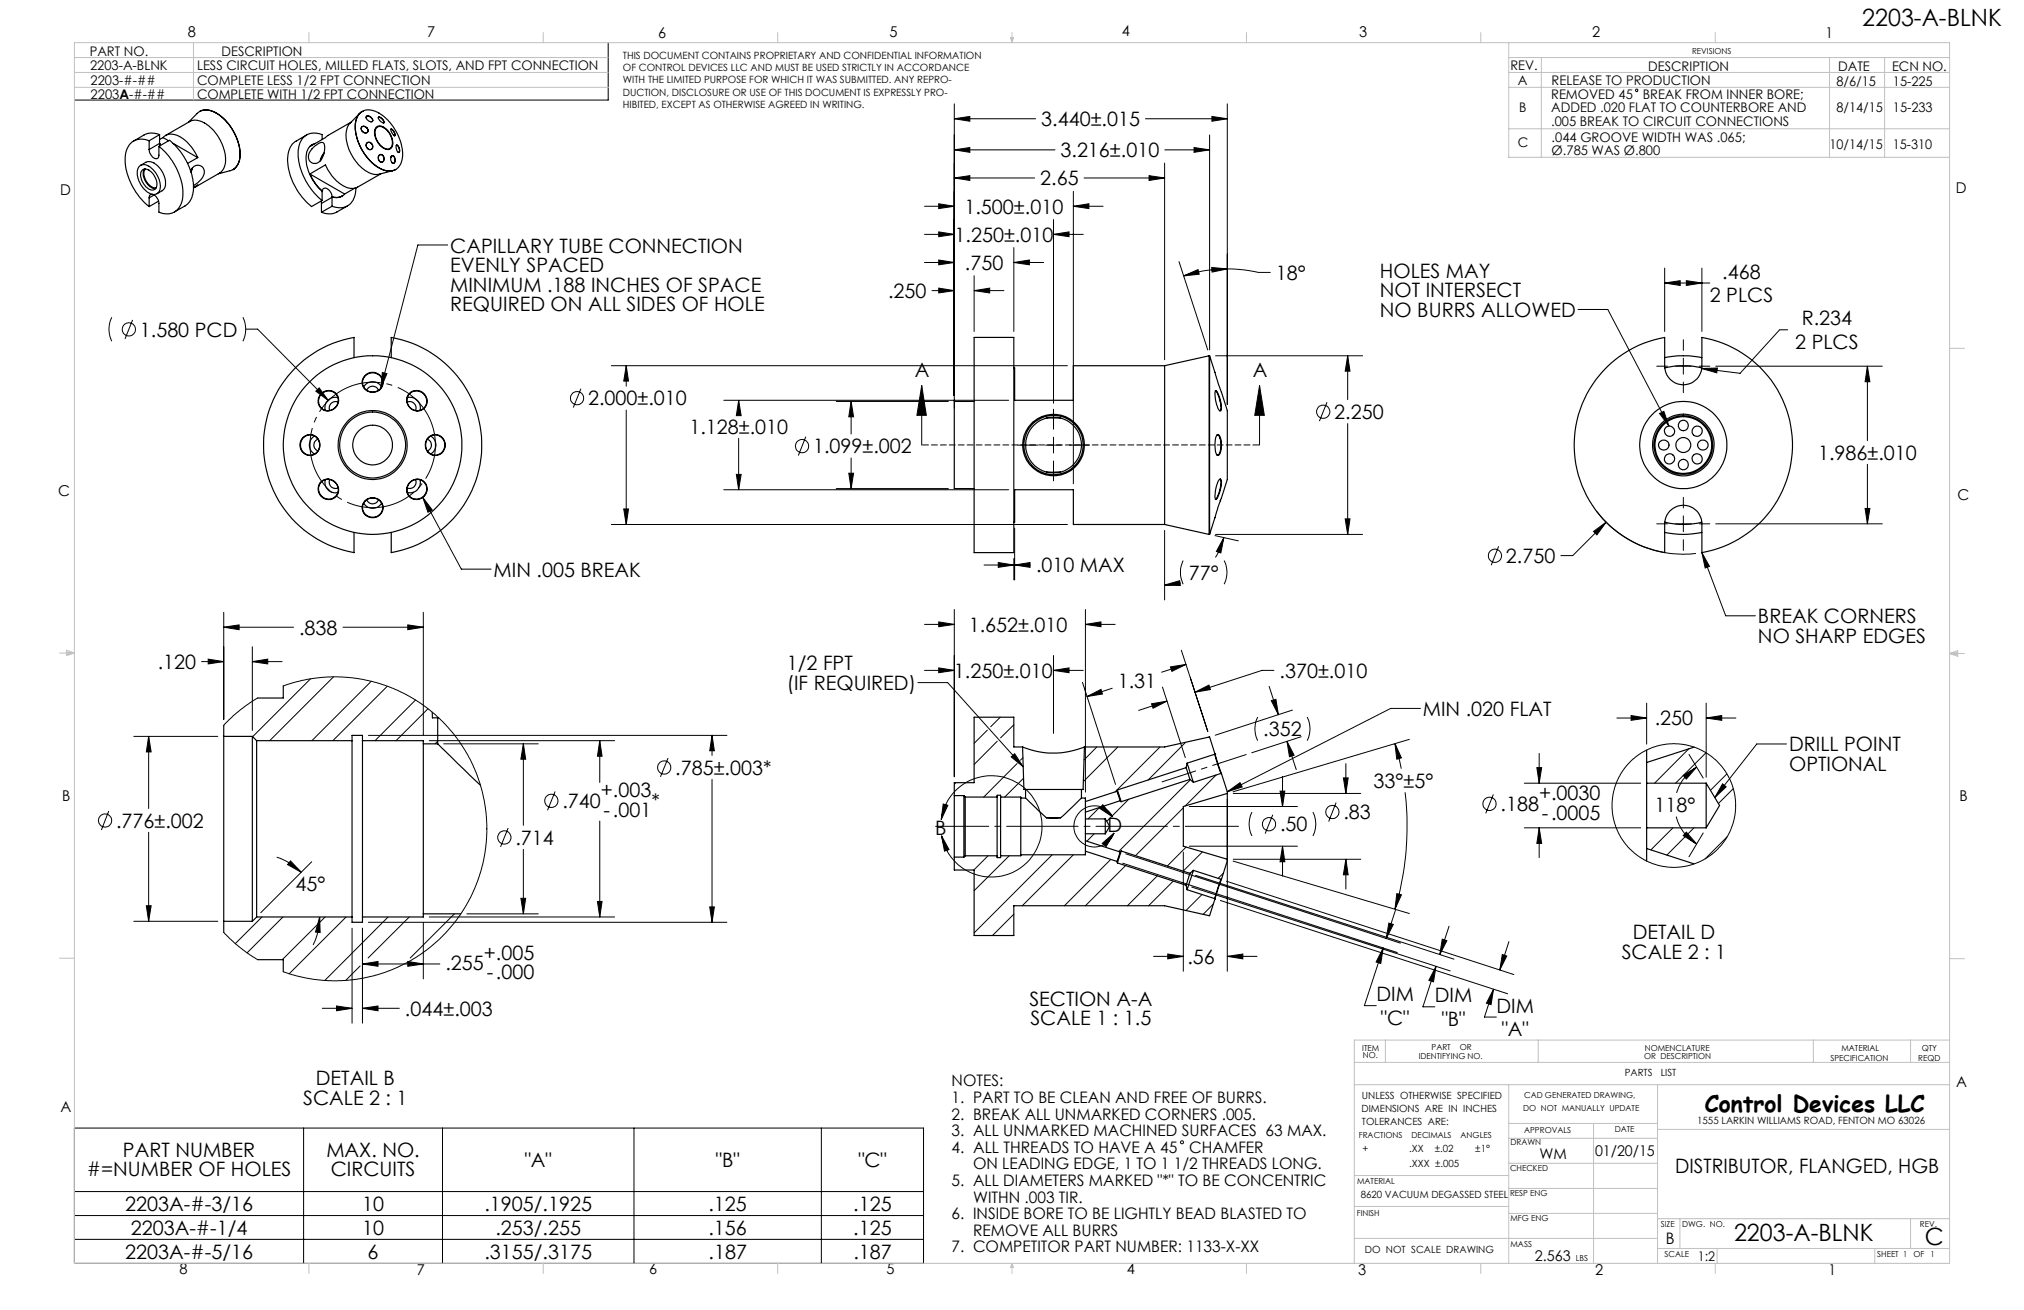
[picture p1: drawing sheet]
<svg xmlns="http://www.w3.org/2000/svg" width="432mm" height="279mm" viewBox="0 0 432 279" stroke-linecap="round" stroke-linejoin="round" font-family="sans-serif">
<g fill="none" stroke="#000" stroke-width=".21">
<path d="M129.8 9.1v12.2h-113.9M203.6 25.3l3.3-.5v1.1zM203.6 38l3.3-.5v1zM203.6 32l3.3-.5v1zM203.6 22.2v64.9M203.6 25.3h17.3M203.6 38h17.1M203.6 32h21.5M231.3 38h17.2M244.4 25.3h17.4M245.1 37.5l3.4 .5-3.4 .5zM248.5 34.8v41.9"/>
<path d="M248.5 32h9.6M254.7 31.5l3.4 .5-3.4 .5zM258.1 28.8v45.8M258.6 24.8l3.2 .5-3.2 .6zM261.8 22.2v64.1M95.5 52.2h-6.4l-7.9 30.6M197.2 44h6.4M197.2 56h6.4M197.2 50h6.4M200.3 43.5l3.3 .5-3.3 .5zM200.3 55.5l3.3 .5-3.3 .5zM200.3 49.5l3.3 .5-3.3 .5z"/>
<path d="M207.8 58.8v11.9M216.3 56l3.3-.5v1zM216.3 52.8v17.9M216.3 56h6.3M224.8 50l3.3-.5v1zM224.8 46.8v39.2M224.8 50h6.3M229 44l3.3-.5v1zM229 40.8v62.4M229 44h6.3M251.5 55.8l6.2 18.8M252.5 58.8l3.1-1.3 .2 1z"/>
<path d="M258.5 57l3.3 .4-3.2 .6zM261.8 57.4h-1.6a28.8 28.8 0 0 0-7.7 1.4M261.8 57.4a28.4 28.4 0 0 1 6.7 .7h2.5M355.1 57.2v13.5M359.8 59.9l3.3 .5-3.3 .5zM363.1 57.2v13.5M23.8 67.7l-.1 .3a5.7 5.7 0 0 0 .1 4.8M28.3 68.2l-1.6 4.1M51.8 67.7l.2 .3a5.7 5.7 0 0 1-.2 4.8M52.4 70.2h2.6l15.1 15.2M81.6 79.4l1 .3-1.4 3.1zM130.4 78h97.3"/>
<path d="M133.6 78l.5 3.3h-1zM133.6 78v4.4M198.8 62h4.8M200.3 61.5l3.3 .5-3.3 .5zM207.8 62l3.3-.5v1zM207.8 62h6.4M259.3 75.9h31.4M287.5 75.9l.5 3.3h-1zM287.5 75.9v9.3M336.7 66h6.3l13.1 24.9M353.4 78.1h2.3M355.1 60.4l3.4-.5v1z"/>
<path d="M355.1 60.4h9.7M357.4 78.1h3.4M359.1 72.5v2.2M359.1 76.4v3.4M362.5 78.1h2.3M363 78.6l3.4-.1-.1 1zM366 78.1h35.6M381.4 70.3h-1.7l-8.5 9.3-8.2-1M398.4 78.1l.5 3.3h-1zM398.4 78.1v15.9M67.4 83.4l.7-.7 2 2.7zM123.9 82.9l-1.6 4"/>
<path d="M133.6 87.5v24.4M154.4 85.4h60.8M157.6 85.4l.5 3.3h-1zM157.6 85.4v3M157.6 93.5v11M171.9 93.1l-1.6 4.1M178.4 85.6h23.9M181.6 85.6l.5 3.3h-1zM181.6 85.6v7M181.6 97.7v6.5M196.6 82.2l1 6.4h-2zM196.6 82.2v12.7"/>
<path d="M217.1 94.9h4.3M223.1 94.9h3.3M224.8 87.3v4.2M224.8 93.2v3.4M224.8 98.3v4.3M228.1 94.9h4.3M268.7 82.2l1 6.4h-2zM268.7 82.2v12.7M283.1 85.8l-1.6 4M287.5 90.3v23.7M354 88.2l1-.5 1.1 3.2zM359.1 81.5v2.2"/>
<path d="M398.4 99v12.7M90.2 106.1l8.2 15.3h6.4M90.2 106.1l2 2.7-.9 .5zM130.4 111.9h97.3M133.1 108.5h1l-.5 3.4zM154.4 104.5h60.8M157.1 101.2h1l-.5 3.3zM178.4 104.2h23.9M181.1 100.9h1l-.5 3.3zM213 120l3.3 .5-3.3 .5zM216.3 119.1v4.6M216.5 112.6v11.1"/>
<path d="M248.5 113.1v14.9M252.4 119.6a5.9 5.9 0 0 0 0 5M259.2 114.2l5 1.2M259.3 114h31.4M261.1 114.7l-.6 3.2-1-.3zM261.1 114.7a12 12 0 0 1-1.8 4.2M261.2 119.6a5.6 5.6 0 0 1 0 5M287 110.7h1l-.5 3.3zM319.7 116.5l-1.6 4M340 113.3l2.7-1.9-2 2.7zM340.6 109a23.3 23.3 0 0 0 21.2 9M342.7 111.4l-7.2 7.1h-2.5"/>
<path d="M353.4 111.7h2.3M357.4 111.7h3.4M359.1 106.1v2.2M359.1 110v3.4M359.1 115.1v2.3M362.5 111.7h2.3M363.1 117.9l1.6 2.9-.9 .3zM363.1 117.9l5.1 13.4h6.3M366 111.7h35.6M397.9 108.4h1l-.5 3.3zM47.7 133.8l3.3-.5v1zM47.7 130.6v22.8"/>
<path d="M47.7 133.8h14.9M53.8 137.9v17.9M73.2 133.8h17.1M87 133.3l3.3 .5-3.3 .5zM90.3 130.6v26.1M197.2 133.2h6.4M200.3 132.6l3.3 .6-3.3 .5zM203.6 130v35.7M209.9 120.5h6.4M216.5 120.5l3.2-.5v1zM216.5 120.5h3.3M224.8 139.8v16.6"/>
<path d="M231.6 133.2l3.3-.6v1.1zM231.6 130v38.9M231.6 133.2h6.3M248.5 124.8l3.2-.9 .1 1zM251.8 124.3l-1.6 .4-1.7 .1M252 138.7l5.7 17.3M28.5 157.1h18M31.7 157.1l.5 3.3h-1zM31.7 157.1v15.3M43 141.1h4.7M44.4 140.6l3.3 .5-3.3 .5zM53.8 141.1l3.3-.5v1z"/>
<path d="M53.8 141.1h6.4M55 148.9l-3.5 2.3-1.7 1.4-2.1 2.1M60.4 146.3l3.9-1.2 2.8-.5 3.6-.2 4.5 .2 4.2 .7 3.5 1.1 3.8 1.8 3 1.8 2.9 2.2 2.3 2.2 2.4 2.8 2.5 3.8 1.8 3.7 1.2 3.8 .7 3.6 .4 3.5-.1 4-.6 3.7-.9 3.5-1.4 3.6-1.6 3-2.5 3.6-3 3.2-2.8 2.4-3.3 2.3-4.1 1.9-3.8 1.3-3.8 .8-4 .3-3.5-.1-4.8-.9-3.3-.9M66.3 144.8l-12.4 12.3M71.2 144.4l-13.7 13.6M78.6 156.8h76.5M79.2 145.3l-12.7 12.7M82.6 146.4l-11.6 11.6M88.7 149.3l-8.7 8.7M91.3 151.2l-6.8 6.8M91.6 158h39.5M93.4 158.1l-.6 .5"/>
<path d="M94.7 158.6h20.1M111.7 158.6l.4 3.3h-1zM111.7 158.6v17.4M128 158l.4 3.3h-.9zM128 158v8.9M151.9 156.8l.5 3.3h-1zM151.9 156.8v4.3M195.8 145.6h6.4l16.1 17.9M197.2 143h6.4M200.3 142.5l3.3 .5-3.3 .5zM210.6 155.7l-2.8 2.8M212.8 158.1l-5 5"/>
<path d="M213.4 153l-2.1 2M216.3 154.6l-2.8 2.8M224.8 143l3.3-.5v1zM224.8 143h6.3M230.9 145.5l7.1 21.8M231.9 148.6l3-1.6 .3 1zM234 159.3l-2.7 2.8M237.3 146.8l-5.4 1.8M238.5 159.3l-7.4 7.4M245.7 150.1l3.3-.6-3 1.6zM247.5 159.3l-9.6 9.6M248 146.5l4.9 15.1"/>
<path d="M249 149.5l-6.1 2M249.7 142.2l3.3-.5-3 1.5zM252.9 158.3l-8 8.1M253 141.7l-5.2 1.7M254.9 147.6l3-1.5 .3 1zM268.3 152.9a5.6 5.6 0 0 0 0 5.1M270.8 146.4l1.9 6M271.2 149.4l1-.2 .5 3.2zM271.8 143h-2.6l-14.3 4.6M274.6 158.1l1.5 3-1 .3zM274.6 158.1l1.9 6M275.7 151.4l-16.4 5.4"/>
<path d="M277.6 157.1l-10.5 3.4M278.9 152.9a5.6 5.6 0 0 1 0 5.1M297.6 158.6l1.4 3-1 .3zM297.6 158.6l1.3 5.3M300.7 157.7l-37.6 11.2M303 151.1h-6.3l-34.9 17.8M344.9 153.1h6.4M348 152.6l3.3 .5-3.3 .5zM351.3 150v8.7M360.3 159.7l-7.3 7.3M364 153.1l3.3-.5v1zM364 150v15.8"/>
<path d="M364 153.1h6.3M381.1 158.7h-6.3l-9 11.4M23.2 173l-1.6 4M31.7 177.5v19M108.4 176.6l-1.6 4M118.4 168.8l-1.6 4M128 175.1v20.5M142.5 161.7l-1.6 4M151.9 166.2v30.5M200.8 174.8a10.8 10.8 0 0 1 16.4-7.7 10.8 10.8 0 0 1 .4 18.1 10.8 10.8 0 0 1-16.7-6.9M200.9 178.3l1.6 2.9-1 .3zM201.2 171.5l1 .3-1.4 3z"/>
<path d="M203.9 166.9l-.3 .4M215.7 161.4l.8-.6 1.8 2.7zM217 162.8l-7.1 7.2M218.2 161.6l-.5 .5M218.4 166l-4.1 4M233.4 177.8l-1.5 1.6M234.6 172.2l-2.5 2.5M235.2 179.9l2.5-2.2-1.7 2.9zM235.3 171.6l2.1 2.6-2.8-1.8zM237.4 174.2a4.4 4.4 0 0 0-6.9-1.2 4.4 4.4 0 0 0 .6 7 4.4 4.4 0 0 0 6.6-2.3M240.8 170.5l-4.7 4.7M252.4 172.3l-10.1 10.2"/>
<path d="M253.7 172h23.1M254 166.3l-15.3 15.3M259.5 165.3l-6.7 6.6M261.8 168.9l2.7-2 .5 1zM261.8 170.5v36.7M263.1 169.2h27.2M267.1 173.2a5.7 5.7 0 0 0 0 5.1M271.5 173.8l-1.6 4M273.1 168.7h1l-.5 3.3zM273.6 165.7v6.3M280.1 173.2a5.7 5.7 0 0 1 0 5.1M285 171.2l-1.5 4"/>
<path d="M286.6 165.9h1l-.5 3.3zM287.1 162.9v6.3M299.8 169a61.2 61.2 0 0 1-2.2 24.9M318.6 169.4l-1.6 4.1M325.2 167h24.8M325.2 176.6h24.8M327.9 163.7h1l-.5 3.3zM328.4 176.6l.5 3.3h-1zM328.4 160.7v6.3M328.4 176.6v6.3M356.9 176.6l-4.7 4.7M357.6 174.2a9.3 9.3 0 0 0 4.3 5.8"/>
<path d="M359.1 165.4l2.8-1.8-2.1 2.6zM359.8 177.5l2.1 2.5-2.8-1.8zM360.3 160.9l3.1 5M361.4 176.6l-5.8 5.8M361.9 163.6a9.8 9.8 0 0 0-4.2 5.5M363.4 177.7l-3.1 5M364 160.5l-6.5 6.5M367.5 167.2l.8 .6-2.5 2.3zM368.4 165.1l-3.5 3.5M368.5 178.5l-4.7 4.7M369.8 168.2l-3.2 3.2M28.5 196.5h18"/>
<path d="M31.2 193.2h1l-.5 3.3zM47.7 198.9l3.7 3.4 3.6 2.4M55.9 195.6l-5.7 5.7M59 182.8a13.2 13.2 0 0 1 5.3 3.3M60.4 195.6l-7.7 7.6M62 183.6l2.3 2.5-3-1.7zM66.5 183.8l-10.9 10.9M68.2 195.6l.1 3.3-1-.1zM68.2 195.6a13.4 13.4 0 0 1-1.4 5.9M69.4 195.6l-9.2 9.1M73.8 195.6l-12.1 12.1M75.1 198v20.2"/>
<path d="M77.3 198v20.2M78.6 196.7h76.5M82.8 195.6l-13.5 13.5M87.3 195.6l-8.8 8.7M90.3 196.8v12M91.6 195.6h39.5M96.9 194.9l-9.4 9.4M99.6 194.9h15.2M111.1 191.6h1l-.4 3.3zM111.7 181.2v13.7M127.5 192.3h.9l-.4 3.3zM151.4 193.4h1l-.5 3.3z"/>
<path d="M210.8 182.5l-3 3.1M215.3 182.5l-7.5 7.5M216.3 195l-4.6 4.5M224.5 182.3l-16.7 16.7M229 182.3l-10.9 10.9M237 183.3l-9.9 9.9M239.5 184.1l58.6 19.1M240.1 184.6l-8.5 8.6M240.2 182.1l58.6 19.1M246.9 186.8l-6.4 6.4M250.3 187.9l-5.3 5.3M252.4 181.8v25.4"/>
<path d="M253 180.7l-4 4M253.7 180.5h23.1M254.2 189.2l55.2 17.9M255.1 186.7l55.1 17.9M256.4 190.8l-3.4 3.4M256.5 181.7l-4.1 4.1M258.8 192.8l-2.1 2.2M260.4 192.1l61.2 19.8M261 186.2l-1.1 1.2M261.7 188l61.3 19.9M263.1 183.7l37.6 11.1M263.1 183.3h27.2"/>
<path d="M273.6 180.5l.5 3.3h-1zM273.6 180.5v6.3M287.1 183.3l.5 3.3h-1zM287.1 183.3v6.3M296.3 196.9l1 .3-1.6 3zM297.7 194.1l-2 6.1M298 190.6l1 .3-1.4 3zM309.1 197.6l-1.9 6M68.8 215.1h6.3M71.8 214.6l3.3 .5-3.3 .5zM76.8 206l-3 3.1M77.3 215.1l3.3-.5v1z"/>
<path d="M77.3 205.6l3.3-.5v1zM77.3 215.1h7.9M77.3 205.6h16.5M87 205.1l3.3 .5-3.3 .5zM246.1 204h6.3M249.1 203.5l3.3 .5-3.3 .5zM261.8 204l3.3-.5v1zM261.8 204h6.4M295.1 202.2l-.5 3.3-1-.3zM295.1 202.2l-4 12.3h2.5M306.4 206.1l-.6 3.3-1-.3zM306.4 206.1l-2.8 8.6h2.5"/>
<path d="M307.7 200.3l1 .3-1.5 3zM318.6 211l-.5 3.3-1-.3zM318.6 211l-1.9 5.9h2.5M320.5 203.6l1 .3-1.5 3zM321.9 200.8l-1.9 6.1M15.9 240.6h181.1v28.9h-181.1zM15.9 254.1h181.1M15.9 259.3h181.1M64.8 240.6v28.9M94.4 240.6v28.9M135.3 240.6v28.9M175.2 240.6v28.9"/>
<path d="M15.9 264.3h181.1"/>
<circle cx="349.2" cy="19.3" r=".28"/>
<circle cx="27.5" cy="70.2" r="1.4"/>
<circle cx="123.1" cy="84.9" r="1.41"/>
<circle cx="171.1" cy="95.2" r="1.4"/>
<circle cx="282.3" cy="87.8" r="1.41"/>
<circle cx="318.9" cy="118.5" r="1.41"/>
<circle cx="22.4" cy="175" r="1.42"/>
<circle cx="107.6" cy="178.6" r="1.41"/>
<circle cx="117.6" cy="170.8" r="1.42"/>
<circle cx="141.7" cy="163.7" r="1.41"/>
<circle cx="270.7" cy="175.8" r="1.4"/>
<circle cx="284.3" cy="173.2" r="1.41"/>
<circle cx="317.8" cy="171.4" r="1.42"/>
<circle cx="357.1" cy="171.8" r="13.2"/>
<circle cx="252.2" cy="243.6" r=".32"/>
</g>
<path d="M92.3 91a13.4 13.4 0 0 0-22.3-5.5 13.4 13.4 0 0 0 5.8 22.3 13.4 13.4 0 0 0 16.8-15.8l-.3-1" fill="none" stroke="#000" stroke-width=".21" stroke-dasharray="15.2 1.3 1.3 1.3" stroke-dashoffset="3.7" stroke-linecap="butt"/>
<path d="M268.7 94.9h-72.1" fill="none" stroke="#000" stroke-width=".21" stroke-dasharray="1.3 .6" stroke-dashoffset="-.2"/>
<path d="M199.6 176.2h64.6" fill="none" stroke="#000" stroke-width=".21" stroke-dasharray="15.2 1.3 1.3 1.3" stroke-dashoffset="3.9"/>
<path d="M247.9 166.8l18-5.9" fill="none" stroke="#000" stroke-width=".21" stroke-dasharray="15.2 1.3 1.3 1.3" stroke-dashoffset="7.7"/>
<g fill="none" stroke="#c0c0c0" stroke-width=".21">
<path d="M15.9 9.1h400v260.4h-400zM15.9 12.3h113.9M15.9 15.5h113.9M15.9 18.6h113.9M41.3 9.1v12.2M65.9 6.9v2.2M115.9 6.9v2.2M165.9 6.9v2.2M215.6 8h.6l-.3 1.1zM215.7 8l.2 1.1M215.9 6.9v2.2M216 8l-.1 1.1"/>
<path d="M265.9 6.9v2.2M315.9 6.9v2.2M321.9 12.3h94M321.9 9.1v24.4h94M321.9 15.5h94M321.9 18.6h94M328.8 12.3v21.2M365.9 6.9v2.2M390.3 12.3v21.2M402.1 12.3v21.2M321.9 27.5h94M415.9 74.3h3.2"/>
<path d="M12.7 139.3h3.2M14.2 139.1l1.7 .2M14.2 138.7l1.7 .6-1.7 .5zM15.9 139.3l-1.7 .3M415.9 139.4h3.2M415.9 139.4l1.8-.6v1.2zM415.9 139.4l1.8 .3M417.7 139.2l-1.8 .2M12.7 204.4h3.2M415.9 204.5h3.2M288.9 231.4h127M288.9 226.6h127"/>
<path d="M295.6 221.8v4.8M321.9 231.4v38.1M321.9 239.6h31.7M328.2 221.8v4.8M340 239.6v29.9M353.6 231.4v38.1M386.9 221.8v4.8M407.6 221.8v4.8M415.9 221.8h-127v47.7M288.9 257.3h33M288.9 250.7h33M321.9 258.8h31.7"/>
<path d="M321.9 253.5h31.7M321.9 248.1h31.7M321.9 242.8h31.7M353.6 259.9h62.3M353.6 240.9h62.3M358.4 259.9v6.4M407.6 259.9v6.4M65.9 269.5v2.1M115.9 269.5v2.1M165.9 269.5v2.1M215.9 269.5v2.1M215.9 269.5l.3 .8h-.6z"/>
<path d="M265.9 269.5v2.1M288.9 264.1h64.7M315.9 269.5v2.1M353.6 266.3h62.3M365.9 269.5v2.1M366.3 266.3v3.2M400 266.3v3.2"/>
</g>
<g fill="#000">
<path d="M67.4 83.4l.7-.7 2 2.7z"/>
<path d="M258.6 24.8l3.2 .5-3.2 .6zM203.6 25.3l3.3-.5v1.1zM203.6 38l3.3-.5v1zM245.1 37.5l3.4 .5-3.4 .5zM200.3 43.5l3.3 .5-3.3 .5zM229 44l3.3-.5v1zM200.3 55.5l3.3 .5-3.3 .5zM216.3 56l3.3-.5v1zM200.3 61.5l3.3 .5-3.3 .5zM207.8 62l3.3-.5v1zM181.6 85.6l.5 3.3h-1zM181.1 100.9h1l-.5 3.3zM213 120l3.3 .5-3.3 .5zM216.5 120.5l3.2-.5v1zM200.3 49.5l3.3 .5-3.3 .5zM224.8 50l3.3-.5v1zM157.6 85.4l.5 3.3h-1zM157.1 101.2h1l-.5 3.3zM133.6 78l.5 3.3h-1zM133.1 108.5h1l-.5 3.4zM203.6 32l3.3-.5v1zM254.7 31.5l3.4 .5-3.4 .5zM258.5 57l3.3 .4-3.2 .6zM252.5 58.8l3.1-1.3 .2 1zM248.5 124.8l3.2-.9 .1 1zM261.1 114.7l-.6 3.2-1-.3zM287.5 75.9l.5 3.3h-1zM287 110.7h1l-.5 3.3zM355.1 60.4l3.4-.5v1zM359.8 59.9l3.3 .5-3.3 .5zM398.4 78.1l.5 3.3h-1zM397.9 108.4h1l-.5 3.3zM340 113.3l.7 .8 2-2.7zM200.3 132.6l3.3 .6-3.3 .5zM231.6 133.2l3.3-.6v1.1zM200.3 142.5l3.3 .5-3.3 .5zM224.8 143l3.3-.5v1zM320.5 203.6l1 .3-1.5 3zM318.6 211l-.5 3.3-1-.3zM307.7 200.3l1 .3-1.5 3zM306.4 206.1l-.6 3.3-1-.3zM296.3 196.9l1 .3-1.6 3zM295.1 202.2l-.5 3.3-1-.3zM254.9 147.6l3-1.5 .3 1zM245.7 150.1l3.3-.6-3 1.6zM249.7 142.2l3.3-.5-3 1.5zM231.9 148.6l3-1.6 .3 1zM286.6 165.9h1l-.5 3.3zM287.1 183.3l.5 3.3h-1zM298 190.6l1 .3-1.4 3zM297.6 158.6l1.4 3-1 .3zM261.8 204l3.3-.5v1zM249.1 203.5l3.3 .5-3.3 .5zM273.6 180.5l.5 3.3h-1zM273.1 168.7h1l-.5 3.3zM271.2 149.4l1-.2 .5 3.2zM274.6 158.1l1.5 3-1 .3zM31.7 157.1l.5 3.3h-1zM31.2 193.2h1l-.5 3.3zM44.4 140.6l3.3 .5-3.3 .5zM53.8 141.1l3.3-.5v1zM128 158l.4 3.3h-.9zM127.5 192.3h.9l-.4 3.3zM151.9 156.8l.5 3.3h-1zM151.4 193.4h1l-.5 3.3zM77.3 215.1l3.3-.5v1zM71.8 214.6l3.3 .5-3.3 .5zM68.2 195.6l.1 3.3-1-.1zM62 183.6l2.3 2.5-3-1.7zM47.7 133.8l3.3-.5v1zM87 133.3l3.3 .5-3.3 .5zM111.7 158.6l.4 3.3h-1zM111.1 191.6h1l-.4 3.3zM77.3 205.6l3.3-.5v1zM87 205.1l3.3 .5-3.3 .5zM327.9 163.7h1l-.5 3.3zM328.4 176.6l.5 3.3h-1zM348 152.6l3.3 .5-3.3 .5zM364 153.1l3.3-.5v1zM359.1 165.4l2.8-1.8-2.1 2.6zM359.8 177.5l2.1 2.5-2.8-1.8z"/>
<path d="M268.7 82.2l1 6.4h-2zM196.6 82.2l1 6.4h-2zM200.9 178.3l1.6 2.9-1 .3zM201.2 171.5l1 .3-1.4 3zM235.3 171.6l2.1 2.6-2.8-1.8zM235.2 179.9l2.5-2.2-1.7 2.9z"/>
<path d="M354 88.2l1-.5 1.1 3.2zM363.1 117.9l1.6 2.9-.9 .3zM363 78.6l3.4-.1-.1 1zM81.6 79.4l1 .3-1.4 3.1zM90.2 106.1l2 2.7-.9 .5zM215.7 161.4l.8-.6 1.8 2.7zM261.8 168.9l2.7-2 .5 1zM367.5 167.2l.8 .6-2.5 2.3z"/>
</g>
<g fill="none" stroke="#000" stroke-width=".25">
<path d="M29.7 35.5a2 2 0 0 1 2.8 .6 4.7 4.7 0 0 1 1.5 4.7 1.67 1.67 0 0 1-2.7 .1 4.8 4.8 0 0 1-1.8-5.1zM30 35.3l1.1-.7a2.7 2.7 0 0 1 3.1 1.4 3.9 3.9 0 0 1 .7 4.4l-1.4 .9M30.3 36.3a1.56 1.56 0 0 1 2.3 .7 2.8 2.8 0 0 1 .5 3.3 1.8 1.8 0 0 1-2.4-1 2.65 2.65 0 0 1-.4-3zM30.8 36.1a3.2 3.2 0 0 0 2.4 4.1M31 36.1a2.82 2.82 0 0 0 1 3.5l.7 .4h.6M31.8 30a3.5 3.5 0 0 0-5.1 3.2 13.4 13.4 0 0 0 5.1 10.9M31.8 30v1.9M33.9 31.2a13.3 13.3 0 0 1 5 11.2 3.4 3.4 0 0 1-5 2.9v-1.9a1.74 1.74 0 0 0-1.8-1.9l-.2 .2-.1 .5M33.9 31.2l2.3-1.3a13.4 13.4 0 0 1 5 10.9 4.1 4.1 0 0 1-1.7 3.1l-2.3 1.3M33.9 31.2v1.9a.68 .68 0 0 1-.4 .7 .68 .68 0 0 1-.8-.2l-.8-1-.1-.7M34 30.6l.2 .5M34 28.7a3.7 3.7 0 0 0-3.3 .1l-2.2 1.3"/>
<path d="M34 30.6l-2.2 1.3M34 28.7l-2.2 1.3M34 28.7v1.9M34.8 29.4a3.1 3.1 0 0 1 4.2 .2l1.8 1.7 1.4 2.3M34.8 29.4l-.8 .3M34.8 29.4l1.2 .6M35.3 28.9l5.2-3a3.9 3.9 0 0 1 4.4 1.3 9.1 9.1 0 0 1 3 8.1 2.63 2.63 0 0 1-1.1 1.6l-5.1 3M36.9 30.6l5.3 3M40.2 26.1l1.9-1.9a3.4 3.4 0 0 1 4.3 .1 11 11 0 0 1 4.8 9.5l-.1 .3a2.82 2.82 0 0 1-2 2.3l-2.5 .7M40.6 36.4a1.51 1.51 0 0 1 1.5-1.2 1.51 1.51 0 0 1 1.5 1.1 3.7 3.7 0 0 1-2.3 3.2M41 35.9l-.3 .7M41.1 35.8l-.4 .9"/>
<path d="M42.2 33.6l-2.2 1.3M42.6 23.8a4.1 4.1 0 0 1 4.4 .9 10.7 10.7 0 0 1 4.1 9.4l-.7 1.4-.7 .7M49.7 36.2h.1M65.4 28.8l-2.2 1.3a4.9 4.9 0 0 0-1.7 5.3 14.4 14.4 0 0 0 5 8.7l2.2-1.3M66.1 37.1l1.4 2.3 1.3 1.3M66.1 37.1l7.4 4.3M66.6 30.8a3.6 3.6 0 0 0-1.2 3.9 10.5 10.5 0 0 0 3.3 6.1M66.6 30.8h.1M66.9 31.4a2.53 2.53 0 0 1 2-1 3 3 0 0 1-.1 3.3 1.5 1.5 0 0 1-1.6 1.2 1.5 1.5 0 0 1-1.4-1.4l.2-1zM68.7 29.7v-1a3.5 3.5 0 0 0-5.1 3.2 13.4 13.4 0 0 0 5.1 10.9M69.1 32.8l-.7 1.4M69.1 32.6l-.5 .8-.3 .9"/>
<path d="M74.9 26.1l-8.8 5.2 1.2-.7M76.6 24.4a3.1 3.1 0 0 1 4-.4 10.8 10.8 0 0 1 5.2 9.8 2.91 2.91 0 0 1-4.7 2.1 10.7 10.7 0 0 1-5.2-9.8l.3-1.1zM76.7 24.2l-2 2.1a5 5 0 0 0-.4 5.1 8.4 8.4 0 0 0 5.7 5.8l.9-.1 2.9-.7M77.2 27.1a.87 .87 0 0 1 1 .1 .87 .87 0 0 1 .1 1.1 .93 .93 0 0 1-1-.2 .93 .93 0 0 1-.1-1zM77.2 27.1a.84 .84 0 0 1 1 .1 .84 .84 0 0 1 .1 1.1 .87 .87 0 0 1-1-.3 .87 .87 0 0 1-.1-.9zM77.3 23.8h.1M77.3 23.8a4.4 4.4 0 0 0-1.3 5 10.4 10.4 0 0 0 6 7.5l.2 .1a3.2 3.2 0 0 0 2.2-.2M78.2 24.8a.99 .99 0 0 1 1.3 1.1 .99 .99 0 0 1-1.3-1.1zM78.2 25.2h-.1a.43 .43 0 0 1 .3-.5 .43 .43 0 0 1 .6 .2l.3 .4a.37 .37 0 0 1 .2 .4 .37 .37 0 0 1-.4 .3M78.3 30.5a.81 .81 0 0 1 1.1 .3 .81 .81 0 0 1-.4 1.1 .93 .93 0 0 1-.7-1.4zM78.3 30.5a.76 .76 0 0 1 1.1 .3 .76 .76 0 0 1-.5 1.1l-.4-.2a.8 .8 0 0 1-.2-1.2zM80.3 27.1a1.64 1.64 0 0 1 2.2 .6 3.4 3.4 0 0 1 1 3.9 1.82 1.82 0 0 1-2.6-.8 3.2 3.2 0 0 1-.7-3.6z"/>
<path d="M80.5 27.1a2.07 2.07 0 0 1 2.5 1.2 2.83 2.83 0 0 1 .3 3.2 1.59 1.59 0 0 1-2.1-.5 3.1 3.1 0 0 1-.8-3.8zM80.7 25a1.15 1.15 0 0 1 1.2 1.2l-.8-.3-.4-.6zM80.7 25.2v-.1a1 1 0 0 1 1.1 1.1M80.9 33.1a.83 .83 0 0 1 1 .4 .83 .83 0 0 1-.3 1 .87 .87 0 0 1-.9-.5 .87 .87 0 0 1 .2-.9zM80.9 33.1a.8 .8 0 0 1 1 .4 .8 .8 0 0 1-.2 1 .8 .8 0 0 1-1-.4 .8 .8 0 0 1 .2-1zM81.2 37.1l-4.9 2.8a3.8 3.8 0 0 1-4.2-1.1l-1.3-1.3-1.4-2.3-3.3 1.9M81.8 26.2h.1M83.4 27.6a1.13 1.13 0 0 1 .8 1.4h-.1M83.4 27.5a1.33 1.33 0 0 1 .8 1.5l-.5-.5zM83.4 33.5a.42 .42 0 0 1 .6-.2 .42 .42 0 0 1 .2 .5v.8a.35 .35 0 0 1-.3 .2 .35 .35 0 0 1-.3-.2M83.4 33.5h.1M83.5 33.3a.54 .54 0 0 1 .6 .1 .54 .54 0 0 1 .2 .5 .52 .52 0 0 1 0 .7 .52 .52 0 0 1-.6 .1h-.1a1.29 1.29 0 0 1-.1-1.4z"/>
<path d="M84.5 31h.1a1.07 1.07 0 0 1 .6 1.3l-.1 .2h-.2M84.6 30.9a1.13 1.13 0 0 1 .5 1.6l-.3-.2-.2-.4zM31.8 42.2v1.9M32.9 41.6l-1.1 .6M33.8 42.9l-2 1.2M41.3 40l.9-.5-.9 .6M68.5 42.9l.1 .5M68.6 43.4v1.9M68.7 40.8v2M68.8 40.7a.75 .75 0 0 1 .6-.6 .75 .75 0 0 1 .8 .5l.4 .5 .3 .9M68.8 40.7l-.1 .1M70.8 42v.1"/>
<path d="M70.8 42h.1M70.8 42.1l-2.2 1.3M70.8 42.1v1.9M70.8 44l-2.2 1.3M73 41.8a2.58 2.58 0 0 1-2.2 .2M73.5 41.4a2.51 2.51 0 0 1-2.6 .6M74.2 43.9l-2.3 1.3a3.9 3.9 0 0 1-3.3 .1M75.7 40.1l-2.2 1.3M76 40.1a3.8 3.8 0 0 1-3.1 4.2l-2.1-.3M75.5 76.3v-4.3a23.3 23.3 0 0 0-19.3 22.9 23.3 23.3 0 0 0 19.3 23v-4.3M83.5 76.3v-4.3a23.3 23.3 0 0 1 19.3 22.9 23.3 23.3 0 0 1-19.3 23v-4.3M207.8 72h8.5v45.9h-8.5z"/>
<path d="M248.5 78v33.9M248.5 78h-19.5v7.4h-12.5v-6.9h-.2M258 75.9v38.1M258 75.9l-9.5 2.1M258 75.9h.1M258.1 75.9l3.7 11.7v14.7l-1.4 4.5M258.1 75.9v38.1M342.7 78.4a23.3 23.3 0 0 1 12.4-6.4v6.1a4 4 0 0 0 4 4 4 4 0 0 0 4-4v-6.1a23.3 23.3 0 0 1 19.3 22.9 23.3 23.3 0 0 1-19.3 23v-6.2a4 4 0 0 0-4-3.9 4 4 0 0 0-4 3.9v6.2a23.3 23.3 0 0 1-12.4-39.5zM355.1 76.3a20.5 20.5 0 0 1 8 0M355.2 78.5a17.2 17.2 0 0 1 7.9 0M64.7 93.4a2.08 2.08 0 0 1 2.9 .1 2.08 2.08 0 0 1 0 2.9 2.08 2.08 0 0 1-2.9 0 2.26 2.26 0 0 1 0-3zM67.1 93a2.23 2.23 0 0 0 0 3.8"/>
<path d="M67.8 93.7a1.34 1.34 0 0 0-.8 1.2 1.34 1.34 0 0 0 .8 1.3M68.5 84a2.17 2.17 0 0 1 3.5 .5 2.17 2.17 0 0 1-1.6 3.1 2.11 2.11 0 0 1-2.3-1.1 2.11 2.11 0 0 1 .4-2.5zM68.6 84a2.09 2.09 0 0 1 3.4 .5 2.09 2.09 0 0 1-1.6 3 2.03 2.03 0 0 1-2.2-1 2.03 2.03 0 0 1 .4-2.5zM72.1 84.8a2.22 2.22 0 0 0-2.7 2.7M72.1 85.8a1.37 1.37 0 0 0-1.5 .3 1.37 1.37 0 0 0-.3 1.5M77.6 82.6a2.19 2.19 0 0 1 3.8 0M78 80.1a2.13 2.13 0 0 1 3-.1 2.13 2.13 0 0 1 0 3.1 2.13 2.13 0 0 1-3-.1 1.96 1.96 0 0 1 0-2.9zM78.2 83.3a1.33 1.33 0 0 1 1.3-.9 1.33 1.33 0 0 1 1.3 .9M86.9 85.8a1.35 1.35 0 0 1 1.5 .3 1.35 1.35 0 0 1 .3 1.5M86.9 84.8a2.22 2.22 0 0 1 2.7 2.7M87.3 83.9a2.2 2.2 0 0 1 3.6 .7 2.2 2.2 0 0 1-1.9 3.1 2.28 2.28 0 0 1-2-1.4 2.28 2.28 0 0 1 .3-2.4zM87.4 84a2.11 2.11 0 0 1 3.5 .8 2.11 2.11 0 0 1-2.2 2.8 2.16 2.16 0 0 1-1.3-3.6z"/>
<path d="M91.2 93.7a1.33 1.33 0 0 1 .8 1.2 1.33 1.33 0 0 1-.8 1.3M91.4 93.4a2.08 2.08 0 0 1 3 .1 2.08 2.08 0 0 1-.2 3 2.08 2.08 0 0 1-3-.3 2.29 2.29 0 0 1 .2-2.8zM91.9 93a2.19 2.19 0 0 1 0 3.8M207.8 85.6h-4.2v18.6h4.2M223.2 89.1h3.1M259.3 83.3h.1a5.7 5.7 0 0 1 1.1 4.3l-.1 .1a4.7 4.7 0 0 1-1.2-3.4zM259.3 83.4a6 6 0 0 1 1.1 4.1l-.2 .1M259.5 92.9l.1-.1a1.14 1.14 0 0 1 .8 1.3 3.1 3.1 0 0 1-.6 3l-.3-.2M259.6 92.9l.2-.2a3.1 3.1 0 0 1 .7 3.1l-.3 1-.4 .4a3.4 3.4 0 0 1-.5-3.1zM68.5 102.8a2.22 2.22 0 0 1 3.3 .4 2.22 2.22 0 0 1-.9 3.2 2.26 2.26 0 0 1-2.6-.8 2.26 2.26 0 0 1 .2-2.8zM68.5 102.8a2.12 2.12 0 0 1 3.5 .8 2.12 2.12 0 0 1-2.2 2.8 2.18 2.18 0 0 1-1.3-3.6zM69.4 102.3a2.22 2.22 0 0 0 2.7 2.7"/>
<path d="M70.3 102.3a1.36 1.36 0 0 0 .3 1.5 1.36 1.36 0 0 0 1.5 .3M77.6 107.3a2.23 2.23 0 0 0 3.8 0M78 106.8a2.11 2.11 0 0 1 3.1 .1 2.11 2.11 0 0 1-.5 3.2 2.12 2.12 0 0 1-2.8-.5 2.12 2.12 0 0 1 .2-2.8zM80.8 106.6a1.34 1.34 0 0 1-1.3 .9 1.34 1.34 0 0 1-1.3-.9M87.5 102.9a2.17 2.17 0 0 1 3.5 .7 2.17 2.17 0 0 1-2.1 2.9 2.09 2.09 0 0 1-2-1.3 2.09 2.09 0 0 1 .6-2.3zM87.5 102.9a2.11 2.11 0 0 1 3.5 .9 2.11 2.11 0 0 1-2.6 2.6 2.05 2.05 0 0 1-.9-3.5zM88.7 102.3a1.37 1.37 0 0 1-.3 1.5 1.37 1.37 0 0 1-1.5 .3M89.6 102.3a2.22 2.22 0 0 1-2.7 2.7M216.3 111.4h.2v-6.9h12.5v7.4h19.5M223.2 100.7h3.1M248.5 111.9l9.5 2.1M258 114h.1"/>
<path d="M260.1 102.3l.3-.1a3.8 3.8 0 0 1-.3 3.1l-.4 .9-.3 .3a6.1 6.1 0 0 1 .7-4.2zM260.2 102.2a1.71 1.71 0 0 1 .2 1.8l-.5 1.6-.6 .9M260.4 106.8l-2.3 7.2M260.4 106.6v.2M355.1 113.6a18.8 18.8 0 0 0 8 0M355.2 111.4a16.1 16.1 0 0 0 7.9 0M47.7 157.1v39.4M47.7 154.7v2.4M47.7 157.1h6.1M53.8 157.1v39.4M53.8 157.1l1 .9M54.8 158v37.6"/>
<path d="M54.8 158h20.3M60.4 146.3v2.6h-5.4M75.1 158v37.6M75.1 158v-1.2h2.2v1.2M77.3 158v37.6M77.3 158h13v.6M90.3 158.6v36.3M90.3 158.6h3.1M92.2 151.9l.1 1.2h1.1M93.4 158.6l9.1 8.9M93.4 153.1h.2M93.4 153.1v5.5"/>
<path d="M218.2 159.3a17.3 17.3 0 0 0 13.2 0M218.2 159.3h-1.9v-6.3h-8.5v13.9h-4.2v2.8M218.2 159.3l.2 9.1h.4M231.4 159.3h17.1l9.6-2.1 1.1 3.6M231.4 159.3l-.3 9.1h-.4M351.3 160v2.6M361.4 159.3l-10.1 3.3M203.6 169.7v13.1M203.6 169.7h2M205.6 169.7v13.1M205.6 169.7l.3 .3M205.9 170v12.5"/>
<path d="M205.9 170h6.8M212.7 170v12.5M212.7 170v-.4h.8v.4M213.5 170v12.5M213.5 170h4.3v.2M217.8 170.2v12.1M217.8 170.2h1M218.8 170.2l4.4 4.2M218.8 168.4h11.9M218.8 168.4v1.8M223.2 174.4h3.1M230.7 170.2l-4.4 4.2"/>
<path d="M230.7 170.2h.9v.8M230.7 168.4v1.8M231.6 171v2.2M231.6 179.3v2.2M231.6 174.7v3.1M231.6 173.2v1.5M231.6 177.8v1.5M231.6 177.8h4.2M231.6 174.7h4.2M231.6 179.3l7.4 2.4M235.8 174.7v3.1M235.8 174.7l.9 1.5-.9 1.6"/>
<path d="M238.3 168.8l.7 2M238.3 168.8l-6.7 2.2M238.4 168.5l.8 2.5M238.4 168.5l-.1 .3M239 170.8l-7.4 2.4M239 170.8l.2 .2M253 163.7l.9 2.5M253 163.7l-14.6 4.8M253.3 162.8l1.3 4.1M253.3 162.8l-.3 .9M253.9 166.2l-14.7 4.8M253.9 166.2l.7 .7"/>
<path d="M259.2 160.9l1.3 4.1M259.2 160.9h.1M259.2 160.9l-5.9 1.9M259.2 160.8l1.4 4.2M259.2 160.8v.1M260.5 165h.1M260.5 165l-5.9 1.9M260.6 165h.1M260.6 165l1.2 4.2M261.8 169.2v14.1M261.8 169.2l-9.4 2.8v8.5l9.4 2.8M351.3 167v9.6"/>
<path d="M351.3 162.6v4.4M351.3 176.6v4.4M351.3 176.6h12.7M351.3 167h12.7M364 167v9.6M364 167l2.9 4.8-2.9 4.8M47.7 196.5h6.1M47.7 196.5v2.4M54.8 195.6l-1 .9M54.8 195.6h20.3M75.1 195.6v1.1h2.2v-1.1M90.3 194.9h8"/>
<path d="M90.3 194.9v.7h-13M203.6 182.8v2.8h4.2v13.9h8.5v-6.3h32.2l9.6 2.1 1.1-3.5M203.6 182.8h2M205.9 182.5l-.3 .3M205.9 182.5h6.8M212.7 182.5v.4h.8v-.4M217.8 182.3v.2h-4.3M231.6 181.5v.8h-13.8M231.6 181.5l6.7 2.2M238.3 183.7l.1 .3M238.4 184l14.6 4.8M239 181.7l-.7 2"/>
<path d="M239.2 181.5l-.8 2.5M239.2 181.5l14.7 4.8M239.2 181.5l-.2 .2M253 188.8l.3 1M253.3 189.8l5.9 1.9M253.9 186.3l-.9 2.5M254.6 185.6l-1.3 4.2M254.6 185.6l5.9 1.9M254.6 185.6l-.7 .7M259.2 191.7v.1M260.5 187.5l-1.3 4.2M260.6 187.5l-1.4 4.3"/>
<path d="M260.6 187.5h-.1M261.8 183.3l-1.2 4.2M351.3 181v2.7M351.3 181l10.1 3.3M55 204.7h5.4v2.6"/>
<circle cx="66.2" cy="94.9" r="2.19"/>
<circle cx="79.5" cy="81.6" r="2.19"/>
<circle cx="79.5" cy="94.9" r="19"/>
<circle cx="79.5" cy="94.9" r="7.4"/>
<circle cx="79.5" cy="94.9" r="7"/>
<circle cx="79.5" cy="94.9" r="4.2"/>
<circle cx="92.8" cy="94.9" r="2.19"/>
<circle cx="224.8" cy="94.9" r="6.3"/>
<circle cx="224.8" cy="94.9" r="6"/>
<circle cx="224.8" cy="94.9" r="6.6"/>
<circle cx="355" cy="94.9" r="1.08"/>
<circle cx="356.2" cy="92" r="1.08"/>
<circle cx="356.2" cy="97.9" r="1.08"/>
<circle cx="359.1" cy="94.9" r="6.3"/>
<circle cx="359.1" cy="94.9" r="9.3"/>
<circle cx="359.1" cy="94.9" r="6"/>
<circle cx="359.1" cy="94.9" r="1.6"/>
<circle cx="359.1" cy="94.9" r="6.6"/>
<circle cx="359.1" cy="90.8" r="1.08"/>
<circle cx="359.1" cy="99.1" r="1.1"/>
<circle cx="362.1" cy="97.9" r="1.09"/>
<circle cx="362.1" cy="92" r="1.09"/>
<circle cx="363.3" cy="94.9" r="1.1"/>
<circle cx="79.5" cy="108.3" r="2.18"/>
</g>
<g font-size="5.1">
<text x="397.3" y="5.6">2203-A-BLNK</text>
<text x="369.9" y="264.7">2203-A-BLNK</text>
<text x="410.6" y="265.5">C</text>
</g>
<text font-size="4.9" x="363.7" y="237.1">Control Devices LLC</text>
<g font-size="4.2">
<text x="222.1" y="26.9">3.440±.015</text>
<text x="226.2" y="33.6">3.216±.010</text>
<text x="221.9" y="39.6">2.65</text>
<text x="205.8" y="45.6">1.500±.010</text>
<text x="96.1" y="53.9">CAPILLARY TUBE CONNECTION</text>
<text x="203.6" y="51.6">1.250±.010</text>
<text x="96.1" y="58">EVENLY SPACED</text>
<text x="205.8" y="57.6">.750</text>
<text x="272.2" y="59.7">18°</text>
<text x="294.4" y="59.2">HOLES MAY</text>
<text x="367.4" y="59.4">.468</text>
<text x="96.1" y="62.2">MINIMUM .188 INCHES OF SPACE</text>
<text x="189.5" y="63.6">.250</text>
<text x="294.4" y="63.4">NOT INTERSECT</text>
<text x="364.8" y="64.5">2 PLCS</text>
<text x="29.8" y="71.8">1.580 PCD</text>
<text x="96.1" y="66.4">REQUIRED ON ALL SIDES OF HOLE</text>
<text x="294.4" y="67.6">NO BURRS ALLOWED</text>
<text x="384.4" y="69.4">R.234</text>
<text x="383" y="74.4">2 PLCS</text>
<text x="195.2" y="80.4">A</text>
<text x="267.3" y="80.4">A</text>
<text x="125.5" y="86.5">2.000±.010</text>
<text x="284.6" y="89.4">2.250</text>
<text x="147.1" y="92.6">1.128±.010</text>
<text x="173.5" y="96.7">1.099±.002</text>
<text x="387.9" y="98.1">1.986±.010</text>
<text x="105.3" y="123">MIN .005 BREAK</text>
<text x="221" y="122.1">.010 MAX</text>
<text x="253.6" y="123.6">77°</text>
<text x="321.3" y="120.1">2.750</text>
<text x="63.8" y="135.4">.838</text>
<text x="206.7" y="134.7">1.652±.010</text>
<text x="375" y="132.9">BREAK CORNERS</text>
<text x="375" y="137.1">NO SHARP EDGES</text>
<text x="33.6" y="142.7">.120</text>
<text x="167.9" y="143">1/2 FPT</text>
<text x="167.9" y="147.1">(IF REQUIRED)</text>
<text x="203.5" y="144.6">1.250±.010</text>
<text x="238.5" y="146.7">1.31</text>
<text x="273" y="144.6">.370±.010</text>
<text x="303.6" y="152.7">MIN .020 FLAT</text>
<text x="353" y="154.7">.250</text>
<text x="269.5" y="157">.352</text>
<text x="381.7" y="160.3">DRILL POINT</text>
<text x="144" y="165.2">.785±.003*</text>
<text x="381.7" y="164.4">OPTIONAL</text>
<text x="120" y="172.3">.740</text>
<text x="128.2" y="170.1">+.003</text>
<text x="139" y="172.3">*</text>
<text x="293.1" y="168.1">33°±5°</text>
<text x="320.1" y="173">.188</text>
<text x="328.3" y="170.7">+.0030</text>
<text x="353" y="173.2">118°</text>
<text x="24.8" y="176.5">.776±.002</text>
<text x="128.8" y="174.2">-.001</text>
<text x="199.5" y="178">B</text>
<text x="236.3" y="177.5">D</text>
<text x="273.1" y="177.3">.50</text>
<text x="286.6" y="174.7">.83</text>
<text x="328.9" y="174.8">-.0005</text>
<text x="109.9" y="180.2">.714</text>
<text x="63" y="190.1">45°</text>
<text x="348.3" y="200.4">DETAIL D</text>
<text x="95" y="206.9">.255</text>
<text x="103.2" y="204.7">+.005</text>
<text x="103.8" y="208.8">-.000</text>
<text x="253.3" y="205.6">.56</text>
<text x="346" y="204.5">SCALE 2 : 1</text>
<text x="219.6" y="214.5">SECTION A-A</text>
<text x="293.6" y="213.6">DIM</text>
<text x="306.1" y="213.8">DIM</text>
<text x="319.3" y="216">DIM</text>
<text x="86.4" y="216.6">.044±.003</text>
<text x="219.8" y="218.7">SCALE 1 : 1.5</text>
<text x="294.6" y="218.6">&quot;C&quot;</text>
<text x="307.6" y="218.8">&quot;B&quot;</text>
<text x="320.4" y="221">&quot;A&quot;</text>
<text x="67.4" y="231.5">DETAIL B</text>
<text x="64.7" y="235.6">SCALE 2 : 1</text>
<text x="18.5" y="250.9">#=NUMBER OF HOLES</text>
<text x="26.2" y="246.8">PART NUMBER</text>
<text x="69.6" y="246.8">MAX. NO.</text>
<text x="70.6" y="250.9">CIRCUITS</text>
<text x="112" y="248.9">&quot;A&quot;</text>
<text x="152.7" y="248.9">&quot;B&quot;</text>
<text x="183.1" y="248.9">&quot;C&quot;</text>
<text x="357.4" y="250.2">DISTRIBUTOR, FLANGED, HGB</text>
<text x="26.7" y="258.2">2203A-#-3/16</text>
<text x="27.9" y="263.3">2203A-#-1/4</text>
<text x="77.3" y="258.2">10</text>
<text x="77.3" y="263.3">10</text>
<text x="103.3" y="258.2">.1905/.1925</text>
<text x="105.7" y="263.3">.253/.255</text>
<text x="151.2" y="263.3">.156</text>
<text x="151.2" y="258.2">.125</text>
<text x="182" y="263.3">.125</text>
<text x="182" y="258.2">.125</text>
<text x="26.7" y="268.4">2203A-#-5/16</text>
<text x="78.4" y="268.4">6</text>
<text x="103.4" y="268.4">.3155/.3175</text>
<text x="151.2" y="268.4">.187</text>
<text x="182.1" y="268.4">.187</text>
</g>
<g font-size="3.4">
<text x="203" y="231.7">NOTES:</text>
<text x="203" y="235.2">1. PART TO BE CLEAN AND FREE OF BURRS.</text>
<text x="203" y="238.8">2. BREAK ALL UNMARKED CORNERS .005.</text>
<text x="203" y="242.3">3. ALL UNMARKED MACHINED SURFACES 63 MAX.</text>
<text x="203" y="245.9">4. ALL THREADS TO HAVE A 45</text>
<text x="253.7" y="245.9">CHAMFER</text>
<text x="207.6" y="249.4">ON LEADING EDGE, 1 TO 1 1/2 THREADS LONG.</text>
<text x="203" y="252.9">5. ALL DIAMETERS MARKED &quot;*&quot; TO BE CONCENTRIC</text>
<text x="207.6" y="256.5">WITHN .003 TIR.</text>
<text x="203" y="260">6. INSIDE BORE TO BE LIGHTLY BEAD BLASTED TO</text>
<text x="207.6" y="263.6">REMOVE ALL BURRS</text>
<text x="203" y="267.1">7. COMPETITOR PART NUMBER: 1133-X-XX</text>
<text x="355.4" y="265.2">B</text>
</g>
<g font-size="3.2">
<text x="40" y="7.9">8</text>
<text x="91.1" y="7.9">7</text>
<text x="140.4" y="8.1">6</text>
<text x="189.8" y="7.9">5</text>
<text x="239.3" y="7.6">4</text>
<text x="289.9" y="7.9">3</text>
<text x="339.7" y="7.9">2</text>
<text x="389.5" y="8.1">1</text>
<text x="12.8" y="41.6">D</text>
<text x="417.3" y="41.1">D</text>
<text x="12.4" y="105.7">C</text>
<text x="417.6" y="106.5">C</text>
<text x="13.3" y="170.9">B</text>
<text x="418.1" y="170.8">B</text>
<text x="417.3" y="231.9">A</text>
<text x="12.9" y="237.2">A</text>
<text x="38.3" y="271.8">8</text>
<text x="88.9" y="272">7</text>
<text x="138.5" y="271.8">6</text>
<text x="189.1" y="271.8">5</text>
<text x="240.4" y="271.8">4</text>
<text x="289.7" y="272">3</text>
<text x="340.3" y="272">2</text>
<text x="390.1" y="272">1</text>
</g>
<g font-size="3.1">
<text x="328.5" y="247.1">WM</text>
<text x="340.3" y="246.5">01/20/15</text>
<text x="327.5" y="269">2.563</text>
</g>
<g font-size="2.8">
<text x="19.1" y="12">PART NO.</text>
<text x="47.3" y="12">DESCRIPTION</text>
<text x="19.2" y="14.9">2203-A-BLNK</text>
<text x="42" y="14.9">LESS CIRCUIT HOLES, MILLED FLATS, SLOTS, AND FPT CONNECTION</text>
<text x="322.3" y="14.8">REV.</text>
<text x="351.6" y="15.2">DESCRIPTION</text>
<text x="392.1" y="15.2">DATE</text>
<text x="403.7" y="15.2">ECN NO.</text>
<text x="19.3" y="18.1">2203-#-##</text>
<text x="19.3" y="21.1">2203A-#-##</text>
<text x="42" y="18.1">COMPLETE LESS 1/2 FPT CONNECTION</text>
<text x="42" y="21.1">COMPLETE WITH 1/2 FPT CONNECTION</text>
<text x="323.8" y="18.2">A</text>
<text x="324.1" y="23.9">B</text>
<text x="330.9" y="21.1">REMOVED 45</text>
<text x="330.9" y="23.9">ADDED .020 FLAT TO COUNTERBORE AND</text>
<text x="331" y="18.2">RELEASE TO PRODUCTION</text>
<text x="350.5" y="21.1">BREAK FROM INNER BORE;</text>
<text x="391.8" y="18.4">8/6/15</text>
<text x="391.8" y="23.9">8/14/15</text>
<text x="403.8" y="18.4">15-225</text>
<text x="403.8" y="23.9">15-233</text>
<text x="330.9" y="26.8">.005 BREAK TO CIRCUIT CONNECTIONS</text>
<text x="323.8" y="31.5">C</text>
<text x="331" y="30.2">.044 GROOVE WIDTH WAS .065;</text>
<text x="331" y="33">Ø.785 WAS Ø.800</text>
<text x="390.3" y="31.8">10/14/15</text>
<text x="403.8" y="31.8">15-310</text>
<text x="362.2" y="269">1:2</text>
</g>
<g font-size="2.1">
<text x="132.9" y="12.6">THIS DOCUMENT CONTAINS PROPRIETARY AND CONFIDENTIAL INFORMATION</text>
<text x="132.9" y="15.2">OF CONTROL DEVICES LLC AND MUST BE USED STRICTLY IN ACCORDANCE</text>
<text x="132.9" y="17.8">WITH THE LIMITED PURPOSE FOR WHICH IT WAS SUBMITTED. ANY REPRO-</text>
<text x="132.9" y="20.4">DUCTION, DISCLOSURE OR USE OF THIS DOCUMENT IS EXPRESSLY PRO-</text>
<text x="132.9" y="23">HIBITED, EXCEPT AS OTHERWISE AGREED IN WRITING.</text>
<text x="346.6" y="229.4">PARTS</text>
<text x="354.3" y="229.4">LIST</text>
<text x="290.5" y="237.1">DIMENSIONS ARE IN INCHES</text>
<text x="290.6" y="234.5">UNLESS OTHERWISE SPECIFIED</text>
<text x="290.6" y="239.9">TOLERANCES ARE:</text>
<text x="362.1" y="239.8">1555 LARKIN WILLIAMS ROAD, FENTON MO 63026</text>
<text x="290.7" y="245.8">+</text>
<text x="300.6" y="245.8">.XX</text>
<text x="306.1" y="245.8">±.02</text>
<text x="314.7" y="245.8">±1°</text>
<text x="300.6" y="249">.XXX ±.005</text>
<text x="290.3" y="255.5">8620 VACUUM DEGASSED STEEL</text>
<text x="291.2" y="267.1">DO NOT SCALE DRAWING</text>
</g>
<g font-size="1.8">
<text x="361" y="11.5">REVISIONS</text>
<text x="290.6" y="224.1">ITEM</text>
<text x="290.8" y="225.7">NO.</text>
<text x="302.7" y="225.9">IDENTIFYING NO.</text>
<text x="305.4" y="223.9">PART</text>
<text x="311.4" y="223.9">OR</text>
<text x="350.8" y="226">OR DESCRIPTION</text>
<text x="350.9" y="224.1">NOMENCLATURE</text>
<text x="390.5" y="226.3">SPECIFICATION</text>
<text x="392.9" y="224.2">MATERIAL</text>
<text x="409.2" y="226.2">REQD</text>
<text x="410" y="224.1">QTY</text>
<text x="325" y="236.9">DO NOT MANUALLY UPDATE</text>
<text x="325.2" y="234.1">CAD GENERATED DRAWING,</text>
<text x="289.9" y="242.7">FRACTIONS</text>
<text x="301.2" y="242.7">DECIMALS</text>
<text x="311.6" y="242.7">ANGLES</text>
<text x="322.2" y="244.3">DRAWN</text>
<text x="325.2" y="241.6">APPROVALS</text>
<text x="344.5" y="241.4">DATE</text>
<text x="322.1" y="249.8">CHECKED</text>
<text x="289.5" y="252.6">MATERIAL</text>
<text x="322.1" y="255.1">RESP ENG</text>
<text x="289.5" y="259.3">FINISH</text>
<text x="322.2" y="260.5">MFG ENG</text>
<text x="354.3" y="261.8">SIZE</text>
<text x="358.9" y="261.7">DWG. NO.</text>
<text x="409.6" y="261.8">REV.</text>
<text x="322.2" y="266">MASS</text>
<text x="336.2" y="269">LBS</text>
<text x="355.1" y="268.2">SCALE</text>
<text x="400.5" y="268.1">SHEET 1</text>
<text x="408.2" y="268.1">OF</text>
<text x="411.8" y="268.1">1</text>
</g>
</svg>
